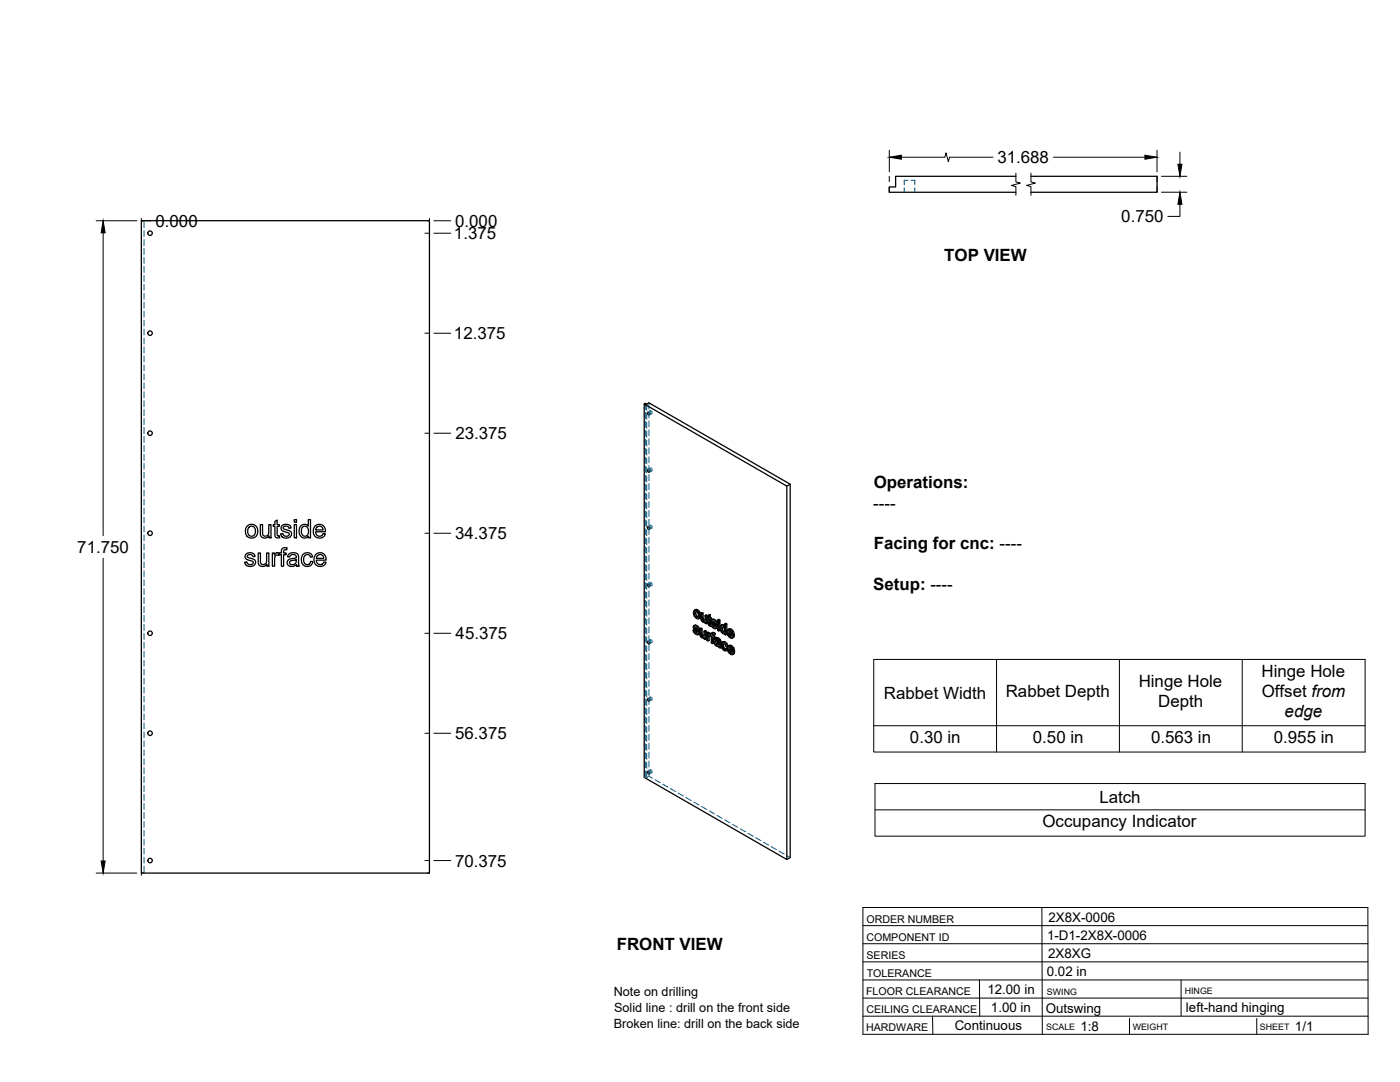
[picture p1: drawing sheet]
<svg xmlns="http://www.w3.org/2000/svg" width="559mm" height="432mm" viewBox="0 0 559 432" stroke-linecap="round" stroke-linejoin="round" font-family="sans-serif">
<!-- layer: Visible -->
<g fill="none" stroke="#000" stroke-width=".51">
<path d="M405.5 70.4h-48v4.2h-2.6v2.1h50.6M411.5 70.4h50.3v6.3h-50.3M56.4 88.1h115v260.3h-115zM257.1 161.2v149l56.9 32.8v-149M258.5 164.6l.6 .1 .2 .9-.7-.2zM258.5 187.4l.6 .2 .2 .8-.7-.2zM315.4 193.2l-1.4 .8-56.9-32.8 .5-.2 .5 .3 .9-.5 56.4 32.4v149l-1.4 .8M98.8 209.8l1.4-.5a2.66 2.66 0 0 1 2.6 3.7 2.66 2.66 0 0 1-4.5 .6l-.3-1.2a2.82 2.82 0 0 1 .8-2.6zM99.3 210.5l.8-.5a1.98 1.98 0 0 1 1.9 2 1.98 1.98 0 0 1-1.9 2l-.7-.4-.4-.7-.1-1.4zM103.9 209.4h.9v2.9a1.32 1.32 0 0 0 1.3 1.7 1.32 1.32 0 0 0 1.2-1.8v-2.8h.9v5.2h-.8v-.8a1.88 1.88 0 0 1-2.3 .9 1.88 1.88 0 0 1-1.2-2.1zM109.7 208.1l.9-.6v1.9h.9v.7h-.9v3.3l.2 .4h.7l.1 .8a1.3 1.3 0 0 1-1.5-.1 1.3 1.3 0 0 1-.4-1.4v-3h-.6v-.7h.6zM112.5 209.8l1.2-.5a1.92 1.92 0 0 1 2.5 1.4l-.9 .1a1.1 1.1 0 0 0-1.1-.9 1.1 1.1 0 0 0-1.1 1.1l.3 .2a3.4 3.4 0 0 1 2.9 1.4 2.2 2.2 0 0 1-1.5 2.1 2.2 2.2 0 0 1-2.5-.8l-.3-.9 .9-.1 .7 1h1.3a.76 .76 0 0 0 .5-.9 .76 .76 0 0 0-.9-.6 1.95 1.95 0 0 1-2.3-1.9z"/>
<path d="M117.5 209.4h.8v5.2h-.8zM117.5 207.4h.8v1h-.8zM120.1 209.9l1-.6a1.79 1.79 0 0 1 2 .7v-2.6h.8v7.2h-.8v-.6a2.16 2.16 0 0 1-2.6 .4 2.16 2.16 0 0 1-1.1-2.4zM120.7 210.5l.6-.5a2.08 2.08 0 0 1 1.9 1.5 2.08 2.08 0 0 1-.7 2.2l-.5 .3a2.1 2.1 0 0 1-1.7-1.4 2.1 2.1 0 0 1 .4-2.1zM125.7 210l1.6-.7a2.43 2.43 0 0 1 2.6 2.9h-3.9l.2 1.1 .8 .6a1.43 1.43 0 0 0 1.9-1l1 .1-.4 .8-.8 .7-1 .2a2.79 2.79 0 0 1-2.6-1.7 2.79 2.79 0 0 1 .6-3zM126.5 210.4l.6-.4 1 .1 .7 .6 .1 .8h-2.9zM258.5 210.3l.6 .1 .2 .8-.7-.1zM98.1 221.2l1.2-.6a1.92 1.92 0 0 1 2.5 1.4l-.9 .2a1.1 1.1 0 0 0-1.1-1 1.1 1.1 0 0 0-1 1.1l.2 .2a3.3 3.3 0 0 1 3 1.5 2.21 2.21 0 0 1-1.7 2.1 2.21 2.21 0 0 1-2.5-1.1l-.2-.6 .9-.2 .6 .9 1.3 .2a.76 .76 0 0 0 .7-.9 .76 .76 0 0 0-.9-.6 1.95 1.95 0 0 1-2.4-2zM103.1 220.7h.8v2.9a1.32 1.32 0 0 0 1.4 1.7 1.32 1.32 0 0 0 1.1-1.8v-2.8h.9v5.3h-.8v-.8a1.88 1.88 0 0 1-2.2 .8 1.88 1.88 0 0 1-1.2-2.1zM108.7 220.7h.8v.8a1.27 1.27 0 0 1 2-.7l.8-.1v-.6a1.51 1.51 0 0 1 .7-1.4 1.51 1.51 0 0 1 1.6 0l-.2 .7a.81 .81 0 0 0-.8 0 .81 .81 0 0 0-.4 .8v.5h1v.7h-1v4.6h-.9v-4.6h-.8v-.4l-.2 .7a1.17 1.17 0 0 0-1.5 .1 1.17 1.17 0 0 0-.2 1.4v2.8h-.9zM115.1 221.3a2.41 2.41 0 0 1 4 .6l.3 4.1h-.9l-.2-.7a2.04 2.04 0 0 1-2.1 .8 2.04 2.04 0 0 1-1.6-1.7l.1-.4a2 2 0 0 1 2-1.1h.4a.84 .84 0 0 0 1.1-.9 .84 .84 0 0 0-1.2-.7l-.9 .2-.5 .8-.8-.1zM115.7 224.1l2.6-.8a1.49 1.49 0 0 1-.8 1.9 1.49 1.49 0 0 1-2-.7z"/>
<path d="M120.9 221.3l1.1-.7 1.6 .1 .8 .7 .4 .8-.9 .2a1.48 1.48 0 0 0-2-.9 1.48 1.48 0 0 0-.7 2l.1 .8a1.34 1.34 0 0 0 1.5 1 1.34 1.34 0 0 0 1.2-1.3l.9 .1-.4 1.1a2.47 2.47 0 0 1-3.3 .4 2.47 2.47 0 0 1-.8-3.1zM126 221.3l1.5-.7a2.43 2.43 0 0 1 2.7 2.9h-4l.3 1 .8 .8a1.46 1.46 0 0 0 1.9-1l.9 .1-.3 .7-.8 .7-1 .3a2.8 2.8 0 0 1-2.6-1.7 2.8 2.8 0 0 1 .6-3.1zM126.7 221.7l.7-.3h1l.6 .6 .2 .8h-2.9zM258.5 233.1l.6 .2 .2 .8-.7-.2zM258.5 255.9l.6 .2 .2 .8-.7-.2zM276.6 251.5l.7 1.3 .9 .5 .5-.1M276.9 249.8l.6-.3 .8 .3 .9 1.3-.5 .3-.1-.6M277.2 250.4l.4-.1 1.1 1.1M277.3 251.3l-.7 .2 .5 .2M277.3 244.8v-.6a1.08 1.08 0 0 1 1.2 .2 1.08 1.08 0 0 1 .3 1.2l-.2 .8h-.6M277.3 252.3l.4 .4 .5-.3M277.4 250.9l1 .9 .5-.2"/>
<path d="M277.4 251.5l-.3 .2 .2 .6 .4-.3M277.5 250.2l-.3 .4 .4-.3 .6 .7M277.5 249.5l-.7 .4v.6l1.4 1.7 .1 .6M277.5 245.8l.5 .6 .5-.3M277.6 251.6l.7 .9M277.7 249.9l.5 .4 .5-.2M277.7 244.5l-.4 .3v.4l.2 .6 .4-.3M277.7 252.7l.5 .1M277.7 249.5l-.7 .2M277.8 244v1.2l.9 1M277.8 250.6l-.4 .3-.2-.3M278 243.6l.9 .9 .4-.2"/>
<path d="M278.1 249.7l-.8 .1M278.2 250.3l.4 .5 .4-.3M278.4 251.8l.3 .5 .4-.3M278.5 243.4l-.5 .2-.8-.1M278.6 251.3l.7 1.3-.7 .7M278.7 252.3l.1 .5 .5-.3M278.8 252.8l-.1 .4 .4-.3M278.9 244.5l.3 1.4 .5-.3M279.1 246.7a1.82 1.82 0 0 1-2.3-2l.1-.9 .7-.6 .8 .1 .6 .5 .7 1.8-.2 .8-.6 .5M279.2 245.9l-.1 .8 .4-.3M279.3 250.9l.5 .3 .4-.3M279.7 244.7l.5 .2 .4-.2"/>
<path d="M279.8 251.2v2.2l.4-.2M279.8 253.4l.2 .4 .4-.2M280 253.8l.3 .3 .5-.2M280.2 244.9v2.3l.5-.3M280.2 247.2l.2 .4 .4-.3M280.3 254.1l.4 .1M280.4 247.6l.3 .3 .5-.3M280.7 247.9l.4 .1M280.9 254l-.6-.7-.1-2.4-.4-.2-.5 .2 .1 2.6 .6 .9 .7 .3 .3-.2v.4l.4 .3M281 254.5l-.1 .1M281.4 247.7l-.7-.6-.1-2.4-.4-.3-.5 .3 .1 2.5 .7 1 .6 .2 .4-.2M281.4 245.7l.5 .2 .4-.2"/>
<path d="M281.4 252.2v3l.5-.3v-3l-.4-.3-.5 .3v1.9l-.3 .4 .2-.1M281.5 248.2v.5l.4 .2M281.5 248.3l-.2 .1M281.9 245.9v3l.4-.2v-3l-.4-.3-.5 .3v1.8l-.3 .5 .2-.1M281.9 251.9l-.5 .3-.4-.3M282.3 246.6l.3 .2 .2 2.6 .7 .5 .4-.2M282.6 246l-.3 .2 .3 .2v-.8l.9-.3v1.1l.5 .2v.4l-.5 .3v-.4M283 253.5l-.4 .7 .4-.2M283 252.9v-.4l-.4-.2-.5 .2v3l.5 .3M283 252.5l-.5 .3-.4-.3M283.1 253.5l-.1 2-.4 .3v-1.6M283.1 253.6l.4 .2"/>
<path d="M283.1 253.6l-.5 .1M283.1 245.6v1l.4-.2M283.1 246.6l.4 .3 .5-.3M283.1 253l.4 .4M283.3 252.7l-.8 .5v-.4M283.3 249.3l.2 .1M283.5 245.3l-.9 .3M283.5 253.3v.4M283.5 253.7l.4 .3v2.6l.4 .2M283.5 253.5l-.1 .4M283.5 249.4l.1 .5M283.5 252.8l-.8 .2"/>
<path d="M283.5 252.8l-.7 .2M283.5 248.8l-.4 .3v-2.1l.4 .2 .3 1.9M283.6 248.9l-.5 .2M283.8 249.1l.8 1.4 .6 .4 .6-.1M283.8 249.1l-.6 .1M283.8 249.1h.1M283.8 249.3l-.3 .1M284 247.4l.6-.3 .8 .3 .9 1.3-.5 .3-.1-.6M284.1 252.7l.8-.3 .6 .4-.1 .4-.4 .3v-.4M284.3 253.8l.5 .3 .5-.2M284.4 248.9l-.6 .2 .4 .2M284.4 249.9l.5 .4 .4-.3"/>
<path d="M284.5 248.5l1 .9 .5-.2M284.5 249.1l-.3 .2 .2 .6 .5-.3M284.6 247.1l-.6 .4-.1 .6 1.6 2.1M284.6 247.9l-.3 .3 .5-.2M284.6 252.4l-.6 .4-.1 .8-.4-.3 .4-.2-.4-.3M284.6 252.8l.4 .3 .5-.3M284.7 249.2l.8 .9M284.7 247.9l.6 .7M284.8 253.3l.5 1-.5 .2v-.4M284.8 254.5v2.1l-.5 .2v-2.6l.5 .3M284.8 247.5l.5 .4 .5-.2M284.8 248l1 1"/>
<path d="M284.8 248h-.5M284.9 247.1l-.8 .3M284.9 250.3l.4 .1M284.9 248.2l-.4 .3-.2-.3M285 253.5l-.6-.3-.1 .6 .5-.2M285.1 252.5l-.9 .1M285.2 247.3l-.4 .2-.4-.1M285.2 256l.7-.3 .9 .3M285.3 247.9l.4 .5 .4-.2M285.4 254.7l.8-.3 1.3 .9 .4 3.1-.5 .2-.1-.4M285.5 250.2l-.1 .2M285.5 249.4l.3 .5 .5-.3"/>
<path d="M285.6 256.5l.1-.1a.86 .86 0 0 1 1.1 1M285.6 257.1l.4 .4 .5-.3M285.7 256.4l-.2 .3M285.7 248.9l.5 .6 .2 .8-.7 .6M285.8 249.9l.1 .5 .5-.3M285.8 255.7l-.7 .5 .2 1 .8 .7h.8l.1 .5 .4 .2M285.9 250.4l-.1 .4 .4-.3M285.9 256.5l-.3 .5 .5-.1M286 256.5l.8 .8M286 255.2l-.4 .2a.8 .8 0 0 1 .9 0 .8 .8 0 0 1 .4 .8l-1.2-.3M286 255.2h.1M286 257.5l.5 .1"/>
<path d="M286.1 255.7l-.8 .2M286.2 254.4l-1 .6 .4 .4M286.3 254.9l.5 .4 .5-.3M286.4 248.6l.5 .2 .4-.2M286.4 247.4l.5 .3 .4-.3M286.5 257.6l.3-.1zM286.7 254.6l-.4 .3-.6-.2M286.8 255.3l.3 .4 .5-.3M286.9 248.3l.4 .3v3l-.4 .2v-3M286.9 248.3l-.5 .3v3l.5 .2M286.9 247.7v.6l.4-.3v-.6l-.4-.2-.5 .2v.6l.5 .3M287.1 255.7l.2 .4 .4-.2"/>
<path d="M287.3 256.1v2.1l.5-.3M287.8 249.6l.8-.3 .6 .3M287.9 250.9l.3-.9 .9 .8 .1 1.4-.6 .2M288.1 251.9l.5 .5 .4-.2M288.2 256.3l.7-.3 .7 .3 .9 1.4-.4 .3-.4-.9M288.3 257.6l.2 1 .4-.3M288.3 250.6l-.4 .3v.5l.2 .5 .4-.3M288.4 250.1l.1 1.4 .7 .7M288.4 249.3l-.9 .6v1.6l.8 1.2 .6 .3 .3-.2v.4l.5 .2M288.5 258.6l.5 .6 .5-.3M288.5 249.7l.4 .3M288.8 257.3l-.5 .3 .3-.8 .6 .2 .4 .8 .5 .2"/>
<path d="M288.8 256.8l.1 1.5 .7 .7M288.9 256l-.5 .3a2.06 2.06 0 0 0 1.4 3.4M288.9 249.4l-.4 .3-.6-.2M289 256.5l.7 .6 .5-.2M289.2 249l.5 .3 .4-.3M289.2 252.8l-.1 .1M289.5 256.2l-.5 .3-.6-.2M289.7 249.3v4.1l.4-.2v-4.2l-.4-.2-.5 .2v1.5l-.3-.5 .3-.1M289.7 258.8l-.2 .4h-.5M290.3 259l-.5 .7 .6-.4M290.3 258.7l-.6 .1 .4 .3M290.9 253.5l.5 .6 .5-.3"/>
<path d="M291.1 251.9l-.4 .3 1.4 .8-.7-1.3h-.5l-.2 .5M291.2 251.7l-.1 .2 .9 .6M291.2 252.9l.9 1M291.3 258.5l-.5 .3 1.5 .8-.6-1.2-.6-.1-.3 .5M291.3 258.2v.3l.8 .5M291.4 253.3l-.5 .2-.2-.9 1.9 1.1M291.4 259.5l.8 1M291.4 251.4l.9 .9 .4-.3M291.4 254.1l.5 .1M291.5 259.8l-.5 .3-.2-.9 1.9 1.1M291.6 257.9l.8 .9 .5-.2M291.9 251.1l-1.3 .2"/>
<path d="M292 257.7l-1.3 .1M292.1 253.9l.5 .3 .5-.3M292.1 253.9l-.1 .2M292.3 252.3l.3 1.3 .5-.3M292.4 258.8l.3 1.4 .5-.3M292.5 253.7l-.4 .2M292.6 253.6l.5-.1-.1-.7-.7-1.4-.9-.5-.8 .4-.4 1.4 .6 1.3 1.1 .7 .7-.5M292.7 253.7l.3 .4-.7 .5M258.5 278.8l.6 .2 .2 .8-.7-.2zM291 260.1l.6 .5 .4-.2M291.6 260.6l.4 .2M292.3 260.4l.4 .4 .5-.3"/>
<path d="M292.3 260.4l-.2 .3M292.6 260.2l-.3 .2M292.7 260.2l.5-.2v-.4l-.7-1.6-1-.5-.8 .3-.4 1.2 .6 1.4 1.1 .9 .7-.5M292.8 260.2l.3 .4-.7 .6M258.5 307.9l.6 .1 .2 .8-.7-.1z"/>
<circle cx="59.9" cy="93.1" r=".9"/>
<circle cx="59.9" cy="133" r=".9"/>
<circle cx="59.9" cy="172.9" r=".9"/>
<circle cx="59.9" cy="212.8" r=".9"/>
<circle cx="59.9" cy="252.7" r=".9"/>
<circle cx="59.9" cy="292.6" r=".9"/>
<circle cx="59.9" cy="343.4" r=".9"/>
</g>
<!-- layer: Hidden -->
<g fill="none" stroke="#00557f" stroke-width=".4">
<path d="M360.9 74.9v1.8M362.4 71.9h-1.5v1.8M363.6 71.9h1.5v1.8M365.1 74.9v1.8M57.5 88.1v2.7M57.5 92v2.4M57.5 95.6v2.4M57.5 99.2v2.4M57.5 102.8v2.3M57.5 106.3v2.4M57.5 109.9v2.4M57.5 113.5v2.3"/>
<path d="M57.5 117.1v2.3M57.5 120.6v2.4M57.5 124.2v2.4M57.5 127.8v2.3M57.5 131.3v2.4M57.5 134.9v2.4M57.5 138.5v2.4M57.5 142v2.4M57.5 145.6v2.4M57.5 149.2v2.4M57.5 152.8v2.4M57.5 156.3v2.4"/>
<path d="M57.5 159.9v2.4M57.5 163.5v2.4M57.5 167v2.4M57.5 170.6v2.4M57.5 174.2v2.4M57.5 177.8v2.3M257.6 161v2.4M257.6 164.6v2.4M257.6 168.2v2.4M257.6 171.8v2.4M257.6 175.3v2.4M257.6 178.9v2.4"/>
<path d="M258.1 161.3v2.4M258.1 164.9v2.4M258.1 168.5v2.4M258.1 172.1v2.4M258.1 175.6v2.4M258.1 179.2v2.4M259 160.8v2.4M259 164.4v2.4M259 168v2.4M259 171.6v2.3M259 175.1v2.4M259 178.7v2.4"/>
<path d="M259.5 163.9a.59 .59 0 0 1 .7 .4 .59 .59 0 0 1-.3 .7l-.5-.6zM259.5 163.9l-1 .6M260.2 165l-1 .6M57.5 181.3v2.4M57.5 184.9v2.4M57.5 188.5v2.4M57.5 192v2.4M57.5 195.6v2.4M57.5 199.2v2.4M257.6 182.5v2.4M257.6 186.1v2.3M257.6 189.6v2.4"/>
<path d="M257.6 193.2v2.4M257.6 196.8v2.4M258.1 182.8v2.4M258.1 186.4v2.3M258.1 189.9v2.4M258.1 193.5v2.4M258.1 197.1v2.4M259 182.3v2.4M259 185.8v2.4M259 189.4v2.4M259 193v2.4M259 196.6v2.3"/>
<path d="M259.5 186.8a.53 .53 0 0 1 .7 .3 .53 .53 0 0 1-.4 .7zM259.5 186.8l-1 .6M260.2 187.9l-1 .6M57.5 202.8v2.3M57.5 206.3v2.4M57.5 209.9v2.4M57.5 213.5v2.4M57.5 217.1v2.3M257.6 200.3v2.4M257.6 203.9v2.4M257.6 207.5v2.4M257.6 211.1v2.3"/>
<path d="M257.6 214.6v2.4M257.6 218.2v2.4M258.1 200.7v2.3M258.1 204.2v2.4M258.1 207.8v2.4M258.1 211.4v2.4M258.1 214.9v2.4M258.1 218.5v2.4M259 200.1v2.4M259 203.7v2.4M259 207.3v2.4M259 210.9v2.3"/>
<path d="M259 214.4v2.4M259 218v2.4M259.5 209.7a.53 .53 0 0 1 .7 .3 .53 .53 0 0 1-.4 .7zM259.5 209.6l-1 .6M260.2 210.7l-1 .6M57.5 220.6v2.4M57.5 224.2v2.4M57.5 227.8v2.4M57.5 231.4v2.3M57.5 234.9v2.4M57.5 238.5v2.4M257.6 221.8v2.4"/>
<path d="M257.6 225.3v2.4M257.6 228.9v2.4M257.6 232.5v2.4M257.6 236.1v2.3M257.6 239.6v2.4M258.1 222.1v2.4M258.1 225.7v2.3M258.1 229.2v2.4M258.1 232.8v2.4M258.1 236.4v2.4M258.1 239.9v2.4M259 221.6v2.3"/>
<path d="M259 225.1v2.4M259 228.7v2.4M259 232.3v2.4M259 235.9v2.3M259 239.4v2.4M259.5 232.5a.58 .58 0 0 1 .7 .3 .58 .58 0 0 1-.3 .8l-.4-.4zM259.5 232.5l-1 .5M260.2 233.6l-1 .5M57.5 242.1v2.4M57.5 245.6v2.4M57.5 249.2v2.4M57.5 252.8v2.4"/>
<path d="M57.5 256.3v2.4M57.5 259.9v2.4M257.6 243.2v2.4M257.6 246.8v2.4M257.6 250.4v2.3M257.6 253.9v2.4M257.6 257.5v2.4M258.1 243.5v2.4M258.1 247.1v2.4M258.1 250.7v2.3M258.1 254.2v2.4M258.1 257.8v2.4"/>
<path d="M259 243v2.4M259 246.6v2.4M259 250.1v2.4M259 253.7v2.4M259 257.3v2.4M259.5 255.4a.58 .58 0 0 1 .7 .3 .58 .58 0 0 1-.3 .7l-.4-.4zM259.5 255.3l-1 .6M260.2 256.4l-1 .6M277.1 251.2l.3 1M277.2 250l-.5 .2M277.2 249.7l-.4 .2M277.2 244.2l-.4 .3"/>
<path d="M277.3 251.3l.3 .3M277.3 250.4l-.5 .3M277.3 250.2l.4-.2-.5 .3M277.4 249.5l-.1 .9 1.3 1.4a.36 .36 0 0 1 .3 .5 .36 .36 0 0 1-.6 .2M277.4 252.2l.8 .7 .8 .1M277.4 252.2l-.4 .2M277.5 251.4l-.1 .1M277.6 250.9l-.5 .2M277.6 245.6l.9 .9 .8 .1M277.6 245.6l-.5 .3M277.6 250.2h-.1M277.6 250.3l.1-.3h.3l1.2 1.1"/>
<path d="M277.6 243.2l-.4 1 .4 1.4M277.9 243.8l-.1 .2M277.9 243.8l.8 .2 .5 .8v1l-.5 .4M277.9 243.8l-.4 .2M278.2 250.1l-.5 .3M278.2 252.9l-.4 .2M278.2 251l.4 .3M278.2 252.8l.5-.2-.4 .2M278.5 243.8l-.5 .3M278.5 246.5l-.5 .3M278.6 250.5l-.5 .2M278.7 251.9l-.5 .3"/>
<path d="M278.7 250.9l-.4 .3M278.8 253l-.5 .3M278.8 252.3l-.4 .3M279 246.1l-.4 .3M279 244.4l-.4 .3M279.1 246.7l-.5 .3M279.2 245.4l-.4 .2M279.8 250.7l.1 2.8 .8 .8 .8-.1v.5l.4 .2M279.8 253l-.4 .3M279.9 253.5l-.4 .2M280.2 244.4l.2 3 .9 .7 .6-.1v.4l.4 .3M280.2 246.8l-.4 .3"/>
<path d="M280.2 253.9l-.4 .3M280.4 247.2l-.5 .3M280.6 247.7l-.4 .2M280.7 254.3l-.5 .2M281.1 248l-.5 .3M281.1 254l-.2 .1M281.3 253.9l-.5 .3M281.3 254.3l-.3 .2M281.4 253.8l-.5 .3M281.5 251.6l-.1 2.1-.5 .3M281.5 254.7l-.5 .2M281.5 254.2l-.5 .3"/>
<path d="M281.5 247.7l-.2 .2M281.7 247.7l-.5 .2M281.8 247.6l-.5 .2M281.9 245.4l-.1 2-.4 .3M281.9 248l-.4 .3 .2-.2M281.9 248.4l-.4 .3M282.3 246.2v.4l.4-.3M282.6 252.3v3l.4 .2M282.6 255.3l-.5 .2M282.7 245.9l-.1 .1M283 253l-.5 .2M283.1 245.3v.8l-.4-.2v.4l.4 .2v2.4l.9 .7-.2-.5"/>
<path d="M283.1 253.4l-.1 .1M283.1 246.5l-.5 .3M283.1 246.1l-.5 .3M283.1 248.9l-.4 .2M283.2 252.8l-.2 .1M283.2 253.3l-.5 .2M283.3 253.2l-.5 .3M283.3 249.2l-.4 .2M283.5 253.3l-.4 .2 .3-.3 .4 .4 .2-.3 .4 .4v2.6l.4 .3M283.5 246.7l-.4 .3M283.7 249.5l-.5 .3M284 247l-.5-.3v.5"/>
<path d="M284 249.2l-.2 .1M284 253.2l-.5 .2M284 253.5l-.5 .2 .3-.1M284 253.3l-.5 .2M284 249.6l-.1 .1M284.2 248.9l.3 .9M284.3 247.6l-.5 .3M284.4 253.3l-.5 .3M284.4 256.3l-.5 .3M284.4 253.7l-.5 .3M284.4 248.9l.3 .3M284.4 248.1l-.5 .2"/>
<path d="M284.4 247.3l-.5 .2M284.4 252.6l-.4 .2M284.5 247.1l-.1 1.1 1.5 1.5v.4h-.4l.4-.2M284.5 252.4l-.1 .9-.4-.2M284.5 249.8l1 .7 .6 .1M284.5 249.8l-.4 .2M284.6 249l-.1 .1M284.7 248.5l-.5 .3M284.7 247.8l-.1 .1M284.7 247.9l.1-.3 .5 .1 1 1M284.8 254l-.5 .2M284.8 247.6l-.4 .3"/>
<path d="M284.9 253l-.5 .2M285.2 253l-.5 .3M285.3 247.7l-.5 .3M285.3 254.3l-.5-.3v.5M285.3 254.7l.5-.3-.2 .5 .4 .3a.86 .86 0 0 1 1 0 .86 .86 0 0 1 .3 .9l-.5-.1M285.3 248.6l.4 .3M285.4 250.4l.4-.2-.9 .5M285.4 253.2l-.5-.2-.1 .3M285.5 256.2l-.4 .2M285.6 254.9l-.5 .2M285.6 255.8l-.5 .3M285.7 248.1l-.5 .2"/>
<path d="M285.7 255.7l-.2 .6 .3 .7 .8 .7h.7l.1 .4M285.7 256.9l-.4 .3M285.8 249.6l-.5 .2M285.8 248.5l-.4 .3M285.9 250.7l-.5 .2M285.9 256.5l.3-.3a.86 .86 0 0 1 1 1l-.4 .1M286 256.2l-.3 .2M286.1 256.2l-.5 .3M286.2 256.2l-.5 .2M286.2 254.9l-.4 .2M286.4 257.6l-.5 .2M286.7 255l-.5 .3"/>
<path d="M286.9 257.7l-.5 .3M286.9 248.3v3l.4 .3M286.9 247.2v.5l.4 .3M286.9 251.3l-.5 .3M286.9 247.7l-.5 .3M286.9 257.3l-.1 .2M287.2 255.5l-.5 .2M287.2 257.2l-.5 .4M287.3 256.5l-.4 .3M287.3 256.1l-.4 .3M287.3 256l-.4 .2M287.3 257.7l-.4 .2"/>
<path d="M287.4 258.1l.5 .3M287.4 258.1l-.4 .3M287.8 250.4l-.4 .2M288 251.2l-.5 .3M288 249.6l-.5 .3M288.2 249.3l-.4 1.1 .4 1.3 .8 .9 .7-.1v.4l.4 .3M288.3 257.1l-.5 .3M288.4 252.1l-.4 .2M288.4 256.3l-.4 .3M288.5 249.9l-.1 .2M288.5 249.9l.7 .1 .5 .9v1l-.5 .3M288.5 249.8l-.4 .3 .4-.2"/>
<path d="M288.6 256.1l-.3 1 .2 1.2 .7 .9 1 .3M288.6 258.4l-.4 .3M288.8 256.8l.7-.2 .6 1 .4 .1M289 256.6l-.5 .3M289 252.6l-.5 .2M289 249.9l-.5 .2M289.4 249.8l-.2 .1M289.5 259.3l-.5 .3M289.5 256.6l-.4 .3M289.5 252.2l-.4 .2M289.5 250.4l-.4 .3M289.6 252.6l-.4 .2"/>
<path d="M289.6 259h.3M289.7 248.8v1.4l-.5-.6M289.7 250.2l-.5 .3M289.7 251.5l-.4 .2M289.7 252.9l-.5 .3M289.7 252.5l-.5 .3M289.9 257l-.5 .3M289.9 259l-.4 .2M290.1 257.6l-.5 .2M290.1 258.6l-.2 .4M290.3 258.7l.1 .6M290.6 258.9l-.3 .1"/>
<path d="M290.7 252l-.5 .2M290.8 258.6l-.5 .2M291 251l-.3 .8 .3 1.5 .9 1 .9 .1M291 253.3l-.5 .3M291.1 252.4l-.4 .2M291.1 257.6l-.3 1 .3 1.3 .9 .9 .9 .1M291.1 259.9l-.4 .2M291.2 252.9l-.1-.5 2 1.1M291.3 258.9l-.5 .3M291.4 251.5l-.2 .2M291.4 251.5l.8 .3 .4 1-.6-.3M291.4 259.5l-.1-.6 1.9 1.1"/>
<path d="M291.4 251.5l-.5 .2M291.5 258l-.2 .2M291.5 258l.9 .4 .3 1-.6-.4M291.5 258l-.4 .3M291.9 251.5l-.5 .3M291.9 254.3l-.5 .2M292 258.1l-.4 .2M292.1 253.9h.2M292.4 253.9l-.4 .2 .3-.2M292.4 252.1l-.4 .3M292.6 258.7l-.5 .3M292.6 252.8l-.5 .2"/>
<path d="M292.6 253.6l-.1 .1M292.7 254.4l-.5 .3M292.7 253.7l-.4 .2M292.7 259.4l-.4 .2M57.5 263.5v2.4M57.5 267.1v2.4M57.5 270.6v2.4M57.5 274.2v2.4M57.5 277.8v2.4M257.6 261.1v2.4M257.6 264.6v2.4M257.6 268.2v2.4"/>
<path d="M257.6 271.8v2.4M257.6 275.4v2.3M257.6 278.9v2.4M258.1 261.4v2.4M258.1 264.9v2.4M258.1 268.5v2.4M258.1 272.1v2.4M258.1 275.7v2.3M258.1 279.2v2.4M259 260.9v2.3M259 264.4v2.4M259 268v2.4"/>
<path d="M259 271.6v2.4M259 275.1v2.4M259 278.7v2.4M259.5 278.2a.59 .59 0 0 1 .7 .3 .59 .59 0 0 1-.3 .8l-.5-.6zM259.5 278.2l-1 .5M260.2 279.3l-1 .5M292.2 260.5h.3M292.5 260.5l-.4 .2M292.5 260.5l-.9 .6M292.7 260.2h-.1M292.8 261l-.5 .2M292.8 260.2l-.3 .3"/>
<path d="M57.5 281.3v2.4M57.5 284.9v2.4M57.5 288.5v2.4M57.5 292.1v2.3M57.5 295.6v2.4M57.5 299.2v2.4M257.6 282.5v2.4M257.6 286.1v2.4M257.6 289.6v2.4M257.6 293.2v2.4M257.6 296.8v2.4M258.1 282.8v2.4"/>
<path d="M258.1 286.4v2.4M258.1 290v2.3M258.1 293.5v2.4M258.1 297.1v2.4M259 282.3v2.4M259 285.9v2.3M259 289.4v2.4M259 293v2.4M259 296.6v2.4M57.5 302.8v2.4M57.5 306.4v2.3M57.5 309.9v2.4"/>
<path d="M57.5 313.5v2.4M57.5 317.1v2.3M257.6 310l.5 .3M257.6 300.4v2.3M257.6 303.9v2.4M257.6 307.5v2.5M257.6 310l-.5 .2M258.1 300.7v2.4M258.1 304.2v2.4M258.1 307.8v2.5M259 309.8l-.9 .5M259 300.2v2.3"/>
<path d="M259 303.7v2.4M259 307.3v2.5M259 309.8l1.4 .8M259.5 307.3a.58 .58 0 0 1 .7 .3 .58 .58 0 0 1-.3 .7l-.4-.3zM259.5 307.2l-1 .6M260.2 308.3l-1 .6M261.4 311.2l2.1 1.1M264.5 312.9l2.1 1.2M267.6 314.7l2.1 1.2M270.7 316.5l2.1 1.2M273.8 318.3l2.1 1.2M57.5 320.7v2.3"/>
<path d="M57.5 324.2v2.4M57.5 327.8v2.4M57.5 331.4v2.3M57.5 334.9v2.4M57.5 338.5v2.4M276.9 320.1l2.1 1.1M280 321.8l2 1.2M283.1 323.6l2.1 1.2M286.2 325.4l2 1.2M289.3 327.2l2 1.2M292.4 329l2 1.2M295.5 330.8l2 1.1"/>
<path d="M298.6 332.5l2 1.2M301.7 334.3l2 1.2M304.8 336.1l2 1.2M307.8 337.9l2.1 1.2M310.9 339.7l2.1 1.1M57.5 342.1v2.4M57.5 345.7v2.7M314 341.4l1.4 .8"/>
</g>
<!-- layer: Reference -->
<g fill="none" stroke="#000" stroke-width=".4">
<path d="M354.9 70.4v2.1M354.9 74.6v2.1M461.8 70.4v2.1M461.8 74.6v2.1M56.4 87.2v.9M57.3 88.1h-.9h.9M169.6 93.1h1.8M171.4 87.2v.9h-.9M169.6 133h1.8M169.6 172.9h1.8M169.6 212.8h1.8M169.6 252.7h1.8"/>
<path d="M169.6 292.6h1.8M57.3 348.4h-.9v.9M169.6 343.4h1.8M171.4 347.5v.9h-.9"/>
</g>
<!-- layer: Hidden Narrow -->
<path d="M278.2 251.5l-.4 .3M279.8 252.5l-.5 .3M280.2 246.3l-.5 .3M281.5 253.3l-.5 .2M281.9 247l-.5 .3M283.1 248.2l-.5 .3M284.4 253l-.5 .3M284.8 253.3h.1M285.3 249.1l-.4 .3M286.6 256.3l-.5 .2M287.3 256.7l-.4 .3" fill="none" stroke="#000" stroke-width=".4"/>
<!-- layer: Visible Narrow -->
<path d="M278.2 251l-.4 .2M280.2 252.6l-.4 .3M280.6 246.4l-.4 .2M283.5 248.5l-.4 .3M284.8 253.3l-.5 .3M285.3 248.6l-.4 .2M286.5 255.8l-.4 .3M287.7 256.3l-.4 .3M287.7 257l-.4 .3" fill="none" stroke="#000" stroke-width=".4"/>
<!-- layer: Titleblock -->
<g fill="none" stroke="#000" stroke-width=".4">
<path d="M344.4 362.2h201.6l.1 50.6h-201.7zM344.4 376.6h201.6M344.4 369.4h201.6M415.9 362.2l.1 50.6M344.4 383.9h201.6M344.4 398.3h201.6M344.4 391.1h201.6M390.9 391.1l.2 14.4M471.4 391.1v14.4M344.4 405.5h201.7M372.2 405.5l.1 7.3M450.8 406.4v6.4"/>
<path d="M501.6 406.4v6.4"/>
</g>
<!-- layer: FD_Dimensions -->
<g fill="none" stroke="#000" stroke-width=".4">
<path d="M355 59.9v8.7M461.8 59.9v8.7M359.8 62.7h17.3l.5-1.7 .9 3.5 .5-1.8h17.3M420.5 62.7h36.5M463.6 70.4h10.2M463.6 76.7h10.2M471 60.7v4.8M38.4 88.1h16.2M41.2 92.9v120.9M58.2 88.1h2.1M173.2 88.1h6.7M173.2 93.1h6.7"/>
<path d="M471 81.5v4.9h-4.9M173.2 133h6.7M173.2 172.9h6.7M173.2 212.8h6.7M41.2 222.8v120.8M173.2 252.7h6.7M173.2 292.6h6.7M38.4 348.4h16.2M173.2 343.4h6.7"/>
</g>
<path d="M355 62.7l4.8-.8v1.6zM457 61.9l4.8 .8-4.8 .8zM470.2 65.5h1.6l-.8 4.9zM41.2 88.1l.8 4.8h-1.6zM471 76.7l.8 4.8h-1.6zM40.4 343.6h1.6l-.8 4.8z" fill="#000" stroke="#000" stroke-width=".4"/>
<!-- layer: Break Lines -->
<path d="M405.5 69.1v3.5l1.7 .5-3.4 .9 1.7 .5v3.5M411.5 69.1v3.5l1.7 .5-3.5 .9 1.8 .5v3.5" fill="none" stroke="#000" stroke-width=".4"/>
<!-- layer: Custom Tables -->
<path d="M348.7 263.2h196.2v36.9h-196.2zM397.8 263.2v36.9M446.8 263.2v36.9M495.8 263.2v36.9M348.7 289.6h196.2M349.2 312.7h195.7v21h-195.7zM349.2 323.2h195.7" fill="none" stroke="#000" stroke-width=".4"/>
<g font-size="6.7">
<text x="398.1" y="65.1">31.688</text>
<text x="447.6" y="88.7">0.750</text>
<text x="62.1" y="90.5">0.000</text>
<text x="181.2" y="95.4">1.375</text>
<text x="181.7" y="90.5">0.000</text>
<text x="376.9" y="104.1">TOP VIEW</text>
<text x="181.2" y="135.4">12.375</text>
<text x="181.8" y="175.3">23.375</text>
<text x="348.7" y="194.9">Operations:</text>
<text x="348.5" y="203">----</text>
<text x="181.7" y="215.2">34.375</text>
<text x="30.9" y="220.6">71.750</text>
<text x="348.7" y="219.2">Facing for cnc: ----</text>
<text x="348.5" y="235.3">Setup: ----</text>
<text x="181.9" y="255.1">45.375</text>
<text x="454.5" y="274.1">Hinge Hole</text>
<text x="503.6" y="270">Hinge Hole</text>
<text x="352.8" y="278.8">Rabbet Width</text>
<text x="401.4" y="278.2">Rabbet Depth</text>
<text x="503.6" y="278.2">Offset from</text>
<text x="462.3" y="282.2">Depth</text>
<text x="512.8" y="286.2">edge</text>
<text x="181.7" y="295">56.375</text>
<text x="363.2" y="296.5">0.30 in</text>
<text x="412.3" y="296.5">0.50 in</text>
<text x="459.4" y="296.5">0.563 in</text>
<text x="508.4" y="296.5">0.955 in</text>
<text x="438.8" y="320.3">Latch</text>
<text x="416.1" y="330.2">Occupancy Indicator</text>
<text x="181.6" y="345.8">70.375</text>
<text x="246.2" y="379.1">FRONT VIEW</text>
</g>
<g font-size="5.3">
<text x="418.5" y="367.9">2X8X-0006</text>
<text x="417.9" y="375">1-D1-2X8X-0006</text>
<text x="418.4" y="382.3">2X8XG</text>
<text x="417.8" y="389.5">0.02 in</text>
<text x="394.1" y="396.8">12.00 in</text>
<text x="395.5" y="403.7">1.00 in</text>
<text x="417.4" y="404.1">Outswing</text>
<text x="473.4" y="403.9">left-hand hinging</text>
<text x="381.1" y="411">Continuous</text>
<text x="431.3" y="411.5">1:8</text>
<text x="516.9" y="411.5">1/1</text>
</g>
<g font-size="5.1">
<text x="245" y="397.3">Note on drilling</text>
<text x="245.1" y="403.8">Solid line : drill on the front side</text>
<text x="245" y="410.3">Broken line: drill on the back side</text>
</g>
<g font-size="4.3">
<text x="345.8" y="368.4">ORDER NUMBER</text>
<text x="345.8" y="375.5">COMPONENT ID</text>
<text x="345.8" y="382.7">SERIES</text>
<text x="345.9" y="389.9">TOLERANCE</text>
<text x="345.7" y="397.2">FLOOR CLEARANCE</text>
<text x="345.8" y="404.4">CEILING CLEARANCE</text>
<text x="345.7" y="411.6">HARDWARE</text>
</g>
<g font-size="3.5">
<text x="417.9" y="397">SWING</text>
<text x="472.9" y="396.7">HINGE</text>
<text x="417.5" y="410.9">SCALE</text>
<text x="452.1" y="410.9">WEIGHT</text>
<text x="502.9" y="410.9">SHEET</text>
</g>
</svg>
